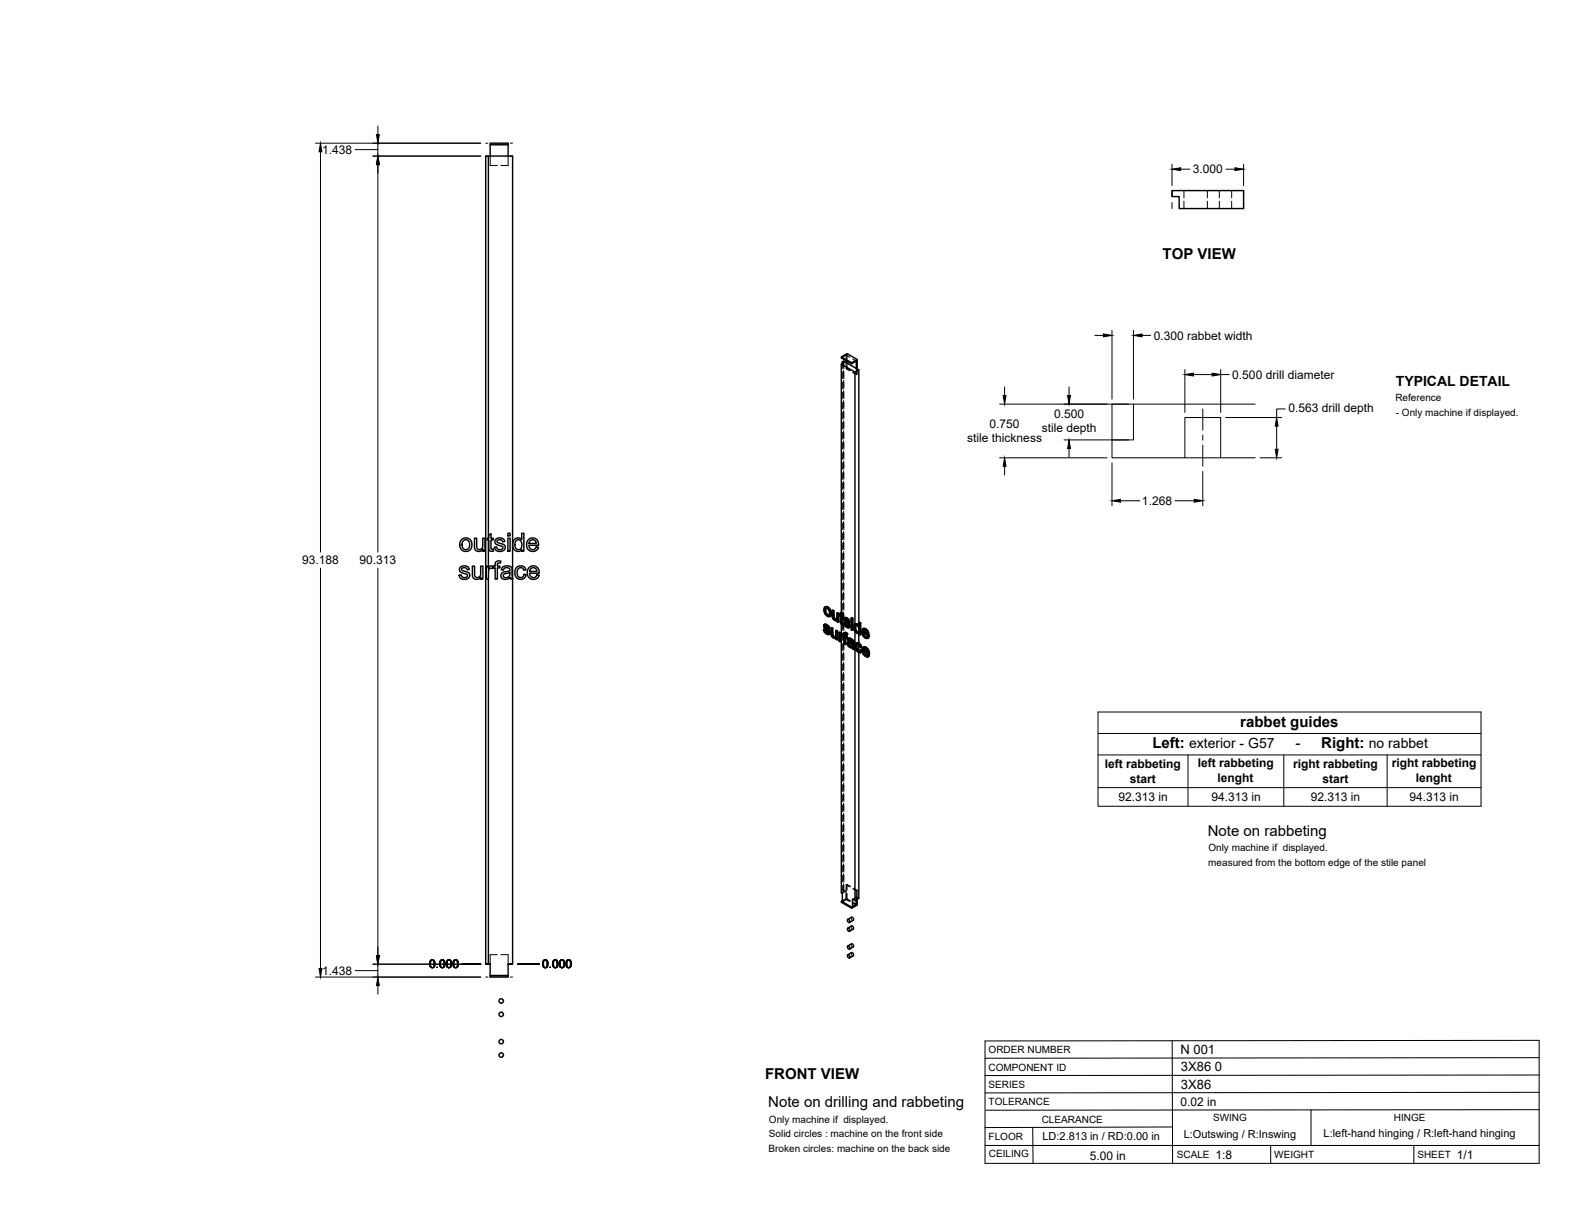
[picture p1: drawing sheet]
<svg xmlns="http://www.w3.org/2000/svg" width="559mm" height="432mm" viewBox="0 0 559 432" stroke-linecap="round" stroke-linejoin="round" font-family="sans-serif">
<!-- layer: Visible -->
<g fill="none" stroke="#000" stroke-width=".51">
<path d="M173.3 55.4h8.6v149.9M173.9 51.4v4M180.3 51.4h-6.4v-.6h6.4v4.6M415.8 67.6h25.4v6.4h-22.8v-4.3h-2.6zM298.5 129.2v88.1M298.5 126.6l2-1.1 3.6 2.1M298.9 128.4l.4-.3 5.4 3.1-1.4 .8-4.8-2.8M298.9 128.4v.6M298.9 128.4l.5 .3-.9 .5M300.2 128v.7M302.1 128.7l-3.6-2.1v.4l3.6 2.1M303.3 132v89.4"/>
<path d="M304.1 127.6l-2 1.1v.4l1.7-1v2.6M304.1 127.6v3.3M304.7 131.2v90.6M163.8 191.4a2.3 2.3 0 0 1 3.6 1.8 2.3 2.3 0 0 1-3.5 2 2.88 2.88 0 0 1-.1-3.8zM164.3 191.9l.5-.3 .8-.1 .9 .8v1.7l-.7 .9h-1.1l-.6-.7-.2-1.3zM168.3 191h.8v2.5a1.15 1.15 0 0 0 1.2 1.5 1.15 1.15 0 0 0 1-1.6v-2.4h.8v4.6h-.7v-.7a1.63 1.63 0 0 1-2 .7 1.63 1.63 0 0 1-1.1-1.8zM173.3 191v-135.6h-1v286.7h1M173.3 191.6v9.9M173.4 189.8l.8-.4v1.6h.8v.6h-.8v2.9l.2 .3 .6 .1 .1 .7h-.8a1.02 1.02 0 0 1-.9-1.4v-2.6h-.6v-.6h.6zM175.9 191.4l.9-.5h1.2a1.33 1.33 0 0 1 1.1 1.3l-.8 .1a.96 .96 0 0 0-1-.9 .96 .96 0 0 0-.9 1l2.6 1a1.57 1.57 0 0 1-.2 1.9 1.57 1.57 0 0 1-1.9 .3l-.9-.3-.4-.6-.2-.5 .8-.1a1.1 1.1 0 0 0 1.1 1 1.1 1.1 0 0 0 1.1-1l-2-.8a1.18 1.18 0 0 1-.5-1.9zM180.2 191h.8v4.6h-.8zM180.2 189.2h.8v.9h-.8z"/>
<path d="M182.5 191.4a1.73 1.73 0 0 1 2.6 .1v-2.3h.8v6.4h-.8v-.6a1.96 1.96 0 0 1-2.4 .3 1.96 1.96 0 0 1-.8-2.3zM183.1 191.8l.8-.3 .9 .4 .4 1.2-.2 1.2a1.26 1.26 0 0 1-1.7 .6 1.26 1.26 0 0 1-.6-1.6zM187.4 191.5a2.15 2.15 0 0 1 2.6-.4 2.15 2.15 0 0 1 1.1 2.4h-3.5l.2 .7a1.29 1.29 0 0 0 1.3 .8 1.29 1.29 0 0 0 1.1-.9l.9 .1-.5 .9a2.33 2.33 0 0 1-3.2 0 2.33 2.33 0 0 1-.2-3.2zM188.1 191.9l.5-.3a1.27 1.27 0 0 1 1.7 1.2h-2.6zM163.3 201.2l1.4-.4a1.58 1.58 0 0 1 1.8 1.3l-.8 .1a1.02 1.02 0 0 0-.9-.8 1.02 1.02 0 0 0-1 .7l1 .6a1.93 1.93 0 0 1 1.8 .9 1.89 1.89 0 0 1-1.4 2 1.89 1.89 0 0 1-2.2-.9l-.1-.6 .7-.1a1.09 1.09 0 0 0 1.1 1 1.09 1.09 0 0 0 1.1-1l-2-.8a1.17 1.17 0 0 1-.5-2zM167.6 200.9h.8v2.5a1.14 1.14 0 0 0 1.1 1.5 1.14 1.14 0 0 0 1-1.6v-2.4h.8v4.6h-.7v-.7a1.63 1.63 0 0 1-1.9 .7 1.63 1.63 0 0 1-1.1-1.8zM172.5 200.9h.7v.7a1.12 1.12 0 0 1 1.8-.6l.7-.1v-.5a1.33 1.33 0 0 1 .6-1.3 1.33 1.33 0 0 1 1.4 0l-.1 .7a.71 .71 0 0 0-.8 0 .71 .71 0 0 0-.3 .6v.5h.9v.6h-.9v4h-.8v-4h-.7v-.4l-.2 .6-.4-.1a1.06 1.06 0 0 0-1.1 1.5v2.4h-.8zM173.3 205.5v136.6M178.2 201.4l.7-.5 1-.1 1.5 .5 .5 4.2h-.8l-.1-.6-1.2 .6h-1.1l-.9-.8a1.53 1.53 0 0 1 1.7-1.9h.5a.69 .69 0 0 0 .9-.7 .69 .69 0 0 0-.9-.7 1.11 1.11 0 0 0-1.4 .9l-.8-.1zM178.7 203.8l1.4-.4a.42 .42 0 0 1 .6-.2 .42 .42 0 0 1 .2 .6 1.2 1.2 0 0 1-1 1.1 1.2 1.2 0 0 1-1.4-.8zM181.9 205.5v136.6h-1.6v4M183.2 201.4a1.96 1.96 0 0 1 3.4 .8l-.8 .1a1.29 1.29 0 0 0-1.7-.7 1.29 1.29 0 0 0-.6 1.7l.3 1.2 .5 .4a1.15 1.15 0 0 0 1.6-1.1l.8 .1-.4 .9a2.06 2.06 0 0 1-2.4 .6 2.06 2.06 0 0 1-1.2-2.2z"/>
<path d="M187.7 201.4a2.15 2.15 0 0 1 2.5-.4 2.15 2.15 0 0 1 1.1 2.4h-3.4l.2 .7a1.29 1.29 0 0 0 1.2 .8 1.29 1.29 0 0 0 1.2-.9l.8 .1-.5 .9a2.34 2.34 0 0 1-3.2-.1 2.34 2.34 0 0 1-.1-3.3zM188.3 201.8l.8-.4 .7 .1 .5 .6 .2 .6h-2.6zM292.7 215.3h1.1zM292.7 215.3l-.4 .6v1l.9 1.5a.93 .93 0 0 0 1.4 .1M292.8 216.6l.2 1M293 217.6l.2-.1 .6 .6-.4 .1zM293.1 215.8l-.1 .7M293.2 217.5l-.2-.9a.5 .5 0 0 1 .1-.8 .5 .5 0 0 1 .7 .4l.4 .7 .1 1-.2 .3h-.6M293.5 215.5l.9 .9 .2-.1 .4 1.3M293.8 218.1l.3 .1M293.8 215.3l.8 1M294.4 216.4l.3 1.3 .3-.1-.2 .8"/>
<path d="M294.7 217.7l-.1 .8 .2-.1-.4 .3M295.3 216.6l.6 .1v2.2M295.7 216.8v2.1h.2l.2 .4M295.7 219l.2 .4 .2-.1 .3 .3M295.9 219.4l.3 .4 .6-.1-.2 .2M295.9 216.7l-.6-.1v2.5l.7 1 .5 .2 .5-.2M296.2 219.8l.4 .1M296.9 217.5l.7 .1v3l-.3 .2v-3M297.6 217.6l-.7-.1v1.9l-.3 .5M298.1 218h-.3v.4l.3 .2 .1 2.4 .5 .6h.6l-.1-.5-.4 .1M298.1 217.5l.7-.2v1M298.6 217.4v1.1l.6 .1"/>
<path d="M298.6 218.5l.6 .1-.2 .5v-.4M298.8 217.3l-.7 .2v.7l-.3-.2M298.8 219v1.8M299 219.1l-.4-.2v2h.3M299.6 219.2l.9 .1M299.8 219.9l.4 .3M299.9 219.1l-.4 .2M299.9 219.2l.6 .1 .6 .4M300 219.7v.1M300 220l-.2-.3 .6 .2 .9 .9M300.1 219.1l-.7 .3v.5l1.5 1.9-.1 .5M300.3 219.4l.5 .4 .3-.1 .3 .5"/>
<path d="M300.8 219.8l.4 .5 .2-.1 .2 .5-.3 .1-.1-.5M302 219.3l.6 .1zM302 219.3v.6l.4 .2M302.6 219.4l-.2 .7v-.6M292.1 223.4l.5 .1M292.5 221.6l.9 .1M292.6 223.5l.2-.1 .2 .6-.2 .1zM292.7 222.3l.4 .3M292.7 222.5l1.4 1.1M292.7 221.5l-.3 .2M292.8 224.1l.5 .5 .5-.1M292.8 221.6l.6 .1 .5 .4"/>
<path d="M292.8 223.4l-.4-.2a1.18 1.18 0 0 0 .4 1.5l.8 .4 .6-.1M292.9 222.7l1.5 1.3M292.9 222.1h.1M292.9 222.4l-.2-.3 .7 .2 .4 .7 .4 .2M293 224l.5 .4M293 221.5l-.7 .3-.1 .6 1.5 1.7v.6M293.2 221.8l.5 .4 .2-.1 .4 .4M293.3 224.6l.4 .1M293.7 222.2l.4 .5 .2-.1 .1 .5-.2 .1-.1-.5M293.8 224.6l-.1 .1M293.9 223.7l.3 .4 .2-.1 .1 .5M294.2 224.1l.1 .5 .2-.1-.1 .4"/>
<path d="M294.3 224.6l-.1 .4 .2-.1-.3 .2M294.8 222.8l.5 .3 .2-.2v2.2M295.3 223.1v2.1l.2-.1 .2 .5M295.3 225.3l.2 .4 .2-.1 .3 .3M295.5 225.7l.3 .3h.6M295.5 222.9l-.5-.2-.2 .1 .1 2.6 .8 1h.8M295.8 226l.4 .1M296.4 226l-.2 .1M296.4 225.9l-.2 .2M296.5 223.8l.7 .1v3l-.3 .1v-3M296.5 226.4v.4l.4 .2M296.5 226.4l-.1 .1"/>
<path d="M297 220.1v.5l.3 .2M297 220.1l-.2 .1M297.2 223.9l-.7-.1-.1 2.1M297.6 224.4l.6 .1v.4l.3-.2M298 224.6v.5l.8-.4M298.1 225.5l.2 2-.2 .2v-1.6M298.2 224.5l-.6-.1v3l.5 .3M298.3 224.8l.5-.1 .4 .4M298.4 225.3v.1M298.5 225.4v91.4l.4 .2v2.6l-.4 .2v.3l3.6 2.1v-.4l-3.6-2M298.5 221.4v3.3M298.6 224.9l.4 .4"/>
<path d="M298.6 220.9l.4 .1M298.7 221.1h.5M298.9 225.7l-.7-.3 .1 .6M299 221.3l.1 .5M299 225.2v.4l.4 .2v2.6l.4 .3M299 225.4l-.1 .3M299 225.6l-.1 .1M299.3 221l.4 .1M299.7 224.5h.7l.4 .3M299.7 221.1l.2-.1 .2 .6-.2 .1zM299.8 220.1l1.5 1.1M299.8 225.7l.8 .1-.2 .6v-.4"/>
<path d="M299.9 224.4l-.3 .1M299.9 221.7l.5 .5h.5M299.9 221l-.4-.1a1.37 1.37 0 0 0 .8 1.6l.6 .3 .4-.2M300 220.3l1.5 1.3M300.1 225.1v.5M300.1 226.2v2.4l-.3 .1v-2.6l.6 .3M300.1 224.6l.7 .2-.3 .5v-.4M300.1 221.6l.5 .4M300.4 224.5l-.9 .1-.1 .8-.4-.2h.4M300.4 222.2l.4 .1M300.5 225.3l-.5-.2-.2 .6 .8 .1M300.9 227.8l.5-.1 1 .3"/>
<path d="M300.9 222.3h-.1M301 228.6l.2 .4 .2-.2 .4 .4M301 221.3l.3 .4 .2-.1 .1 .5M301.1 228.3l.3 .5M301.1 227.6l-.3 .2M301.2 229l.3 .3h.7M301.2 227.1l.1-.1-.2 .3zM301.2 228.3h-.1M301.2 226.5l.8 .1 .6 .4M301.2 228.3h.2a.76 .76 0 0 1 .9 .9l-.3 .3M301.3 228.3l-.1 .1M301.3 227l.9 .5a.36 .36 0 0 1 .2 .6 .36 .36 0 0 1-.6-.1l-.6-.2"/>
<path d="M301.3 221.7l.1 .5 .2-.1-.1 .4M301.4 227.7l-.8 .2 .1 1.1 .9 .7 .8 .1 .1 .4 .4 .3M301.4 222.2l-.1 .4 .2-.1-.3 .2M301.4 226.4l-.5 .1M301.5 229.3h.8M301.8 226.7l1.1 .7M302 220.4l.6 .1zM302 220.4v3l.4 .3M302 226.6l-.6-.2-.5 .1-.3 .5 .5 .3M302.3 227.1l.3 .4 .3-.1 .1 .4M302.6 220.5v3l-.2 .2v-3M302.6 227.5l.2 .5 .2-.1 .1 2"/>
<path d="M302.8 228v2l.3-.1 .1 .4-.3 .2-.1-.5M303.3 224v95.6l-.8-.6v3M303.4 222.7l.2 1M303.4 221.4h.8l.5 .4M303.6 222l.6 .1 .5 1v1l-.6 .2M303.6 222l-.2 .7 .2-.1 .2 1M303.6 223.7l.2-.1 .5 .6h-.3zM303.6 221.9v.1M303.7 221.3l-.4 .2M303.8 221.9l-.2 .7M303.8 229.5l.2 1 .2-.2 .6 .6M303.9 228.1a1.36 1.36 0 0 1 1.6 .7"/>
<path d="M304 230.5l.5 .5h.6M304 221.5l.7 .3M304.1 228l-.4 .2M304.2 228.6l-.2 .7M304.2 221.4l-.5-.1a1.97 1.97 0 0 0 0 3.1l.7 .4 .4-.1M304.3 224.2h.3M304.5 228.3l.7 .7 .3-.2 .3 .9-.2 .2-.4-.9M304.7 231.5v87.3l-1.4 .8M304.7 222.9v1.2M304.7 224.7v3.5M304.7 228.8v2.1M304.7 220.9l.7 .1v4.1l-.2 .2v-4.2"/>
<path d="M304.8 228.2l-.9-.1a2.17 2.17 0 0 0 .8 3.4l.6 .1M304.8 224.7v.3l.4 .3M304.8 224.7l-.2 .1M305.2 230.7l.4 .3M305.4 221l-.5-.3-.2 .2v1.5l-.3-.5M305.6 229.9l-.4-.2-.5-.8-.5-.3-.4 .9 .2-.2 .2 1M305.6 231l.2-.2-.5 .8zM305.8 230.8l-.4-.3-.4 .6-.5-.1M306 223.1h.6a1.41 1.41 0 0 1 1.4 .9M306.2 224.1l1.5 .8-.5-1.1a.51 .51 0 0 0-.6-.3 .51 .51 0 0 0-.4 .6l.2-.2 1.2 .7M306.2 229.7l.6-.1a1.36 1.36 0 0 1 1.3 .9M306.3 230.6l1.5 .9-.5-1.1a.51 .51 0 0 0-.6-.3 .51 .51 0 0 0-.4 .5l.3-.1 1.1 .7"/>
<path d="M306.4 225.4l.6 .6 .6-.1M306.4 224.6l.2 .6M306.6 223.5l-.2 .4M306.6 231.2l.2 .6M306.6 231.9l.5 .6h.6M306.7 230.1l-.1 .4M306.9 223.2l.9 .9 .2-.1 .3 1.3M307 226h.4M307.1 229.8l.8 .9 .2-.2 .4 1.4M307.1 232.5l.4 .1M307.1 223.1l-.6-.2-.6 .5v1.8l.7 .9 .7 .4h.5l.5-.6M307.3 229.6l-.6-.1-.7 .5v1.6l.6 1 .8 .5h.4l.7-.6"/>
<path d="M307.5 226h-.1M307.6 232.5l-.1 .1M307.6 225.7l.5 .4M307.8 224.1l.3 1.3 .2-.1-.2 .1M307.8 232.3l.5 .3M307.9 230.7l.4 1.3 .2-.1-.2 .1M308.1 225.6l-1.9-1.1 .2 .9 .2-.2 .6 .6M308.3 232.2l-2-1.2 .3 .9 .2-.1 .5 .6M308.3 225.9l-.5 .6M308.3 225.9l-.4-.3-.5 .4M308.5 232.5l-.5 .5M308.5 232.5l-.5-.3-.5 .4"/>
<path d="M303.8 319.3v1.9M304.1 319.1v2l-2 1.1M300.7 335.7l.6 .2 .2 .8-.6-.2zM300.7 338.8l.6 .2 .2 .8-.6-.1zM300.7 329.4l.6 .2 .2 .8-.6-.2zM300.7 326.3l.6 .1 .2 .9-.6-.2zM300.8 338.8l1.3-.8 .6 .4v.7l-1.3 .8M300.8 329.3l1.3-.8 .6 .4v.7l-1.3 .8M300.8 326.2l1.3-.8 .6 .4v.7l-1.3 .8M302.1 334.9l-1.3 .8M302.1 334.9l.4 .1 .4 .8-1.5 1M303.8 320.9l-1.7 .9"/>
<path d="M173.3 342.1h.6v4M173.9 346.1h6.4v.6h-6.4z"/>
<circle cx="177.8" cy="359.9" r=".79"/>
<circle cx="177.8" cy="355.1" r=".79"/>
<circle cx="177.8" cy="369.6" r=".79"/>
<circle cx="177.8" cy="374.3" r=".79"/>
</g>
<!-- layer: Hidden -->
<g fill="none" stroke="#000" stroke-width=".35">
<path d="M173.9 55.4v3.3h2.6M180.3 55.4v3.3h-2.6M420.1 67.6v2.6M420.1 71.4v2.6M428.4 67.6v2.6M428.4 71.4v2.6M432.6 67.6v2.6M432.6 71.4v2.6M437 67.6v2.6M437 71.4v2.6M298.9 129v1.8M298.9 132v2.4"/>
<path d="M298.9 135.6v2.3M298.9 139.1v2.4M299.3 128.1v2.1M299.3 131.4v2.4M299.3 135v2.4M299.3 138.6v2.3M299.4 128.7v2.1M299.4 132v2.4M299.4 135.6v2.3M299.4 139.1v2.4M300.2 126l-1.7 1M300.2 126l1.3 .8"/>
<path d="M300.2 126v2M300.2 128.7v2.2M300.5 130.7l-.3 .2 1.3 .7M300.5 125.5v2M300.5 128.7v2M300.5 130.7l1.3 .7M302.5 127.4l1.3 .7M302.5 132.2l1.3 .7M302.8 132l1.3 .7M303.8 130.7v2.2l.3-.2v-1.8M298.9 142.7v2.4M298.9 146.3v2.4"/>
<path d="M298.9 149.8v2.4M298.9 153.4v2.4M298.9 157v2.4M299.3 142.1v2.4M299.3 145.7v2.4M299.3 149.3v2.4M299.3 152.8v2.4M299.3 156.4v2.4M299.3 160v2.4M299.4 142.7v2.4M299.4 146.3v2.4M299.4 149.8v2.4"/>
<path d="M299.4 153.4v2.4M299.4 157v2.4M298.9 160.5v2.4M298.9 164.1v2.4M298.9 167.7v2.4M298.9 171.3v2.4M298.9 174.8v2.4M298.9 178.4v2.4M299.3 163.6v2.3M299.3 167.1v2.4M299.3 170.7v2.4M299.3 174.3v2.4"/>
<path d="M299.3 177.8v2.4M299.4 160.5v2.4M299.4 164.1v2.4M299.4 167.7v2.4M299.4 171.3v2.4M299.4 174.8v2.4M299.4 178.4v2.4M173.3 191v.6M298.9 182v2.4M298.9 185.6v2.3M298.9 189.1v2.4M298.9 192.7v2.4"/>
<path d="M298.9 196.3v2.3M298.9 199.9v2.3M299.3 181.4v2.4M299.3 185v2.4M299.3 188.6v2.3M299.3 192.1v2.4M299.3 195.7v2.4M299.3 199.3v2.4M299.4 182v2.4M299.4 185.6v2.3M299.4 189.1v2.4M299.4 192.7v2.4"/>
<path d="M299.4 196.3v2.3M299.4 199.9v2.3M173.3 201.5v1.4M173.3 204.1v1.4M181.9 205.3v.2M292.5 216.2l.4 1.4-.3 .1M292.9 217.6l.9 .9-.3 .1M292.9 215.2l-.6 1.2M293.1 215.8l-.1 .1M293.2 215.8h.6l-.3 .1M293.8 215.8l.4 .5-.1 .2M293.8 218.5l.6 .2-.2 .1"/>
<path d="M294.3 218.1l-.2 .1M294.3 216.4l.2 .8-.2 .3M294.5 217.4l-.4 .8M294.6 218.6l-.2 .1M295.5 216.4v2.4l-.2 .1M295.5 218.8l.1 .4-.2 .2M295.6 219.2l.3 .5-.2 .1M295.9 219.7l.5 .3-.3 .1M296.8 219.7h.1M296.9 219.7l-.2 .1M297.1 219.5l-.3 .2M297.1 217.4v1.8l-.3 .5"/>
<path d="M297.2 220l-.2 .6M298 218.3l.3 .2-.2 .1M298 217.9l-.2 .5M298.1 218l.2 .1M298.3 218.5l.1 2.3-.2 .2M298.3 217.3l-.2 .9M298.5 217.3v1.5M298.5 220v1.4M298.6 218.9l.2-.2v.3M298.8 218.7l.4 .3M298.9 203.4v2.4M298.9 207v2.4"/>
<path d="M298.9 210.6v2.3M298.9 214.1v2.4M298.9 217.7v2.4M299.3 202.9v2.3M299.3 206.4v2.4M299.3 210v2.4M299.3 213.6v2.3M299.3 217.1v2.4M299.4 203.4v2.4M299.4 207v2.4M299.4 210.6v2.3M299.4 214.1v2.4"/>
<path d="M299.4 217.7v2.4M299.6 219.6l-.2 .6M299.6 219.2l-.3 .5M299.8 219.1l-.4 .3M300.1 219.6l-.1 .1M300.1 219.6l.4 .1-.2 .1M300.5 219.7l.4 .3-.2 .2M302.2 219.1l-.2 .8M302.2 219.7l.4 .3M292.4 223.2l.3 1-.2 .1M292.4 222l.1 .4-.2 .1M292.5 221.6l-.3 .5"/>
<path d="M292.5 222.4l.3 .5-.2 .1M292.7 221.5l-.4 .3M292.7 224.2l.8 .6-.2 .2M292.8 222.1l.2-.1-.1 .1M292.8 222.9l1.1 1-.2 .2M292.9 222l-.2 .1M293 222l.4 .1-.2 .1M293.4 222.1l.4 .3-.2 .2M293.5 224.8l.5 .2-.2 .2M293.8 224.5h.1M293.8 222.4l.2 .5-.2 .1M293.9 223.9l.2 .4-.2 .1"/>
<path d="M293.9 224.5l-.1 .1M294 222.9l.4 .2M294.1 224.3l-.2 .2M294.3 225h-.3M295 222.7l.1 2.3-.2 .1M295.1 225l.1 .5-.2 .1M295.2 225.5l.3 .4-.2 .1M295.5 225.9l.4 .4-.2 .1M295.9 226.3l.9-.1-.2 .1M296.4 220h.8l-.2 .1M296.4 226h.1M296.5 225.9l-.1 .1"/>
<path d="M296.7 225.8l-.3 .2M296.7 223.6v1.9l-.3 .4M296.8 226.2l-.3 .6M296.8 226.7l.4 .2M297.2 220.4l.4 .2M297.9 224.3v3l-.3 .1M297.9 227.3l.4 .2M298.2 224.9v.1M298.4 220.8l.2 .4-.2 .1M298.4 224.7l-.4 .4M298.5 225.3h-.1M298.5 224.7v.7"/>
<path d="M298.5 225.2l.3 .1-.2 .1M298.6 221.2l.4 .3-.3 .1M298.8 225.3l.3 .3M298.9 221.3v2.4M298.9 224.9v2.3M298.9 228.4v2.4M298.9 232v2.4M298.9 235.6v2.4M298.9 239.1v2.4M299 221.5l.3 .1M299 225.4l.2-.2-.1 .4M299.1 225.6h-.1"/>
<path d="M299.2 225.1h.1M299.2 225.5l.4 .2-.2 .1M299.2 225.2l-.2 .4M299.2 225.1l-.2 .2M299.3 220.7v2.4M299.3 224.3v2.4M299.3 227.9v2.3M299.3 231.4v2.4M299.3 235v2.4M299.3 238.6v2.4M299.4 221.3v2.4M299.4 224.9v2.3"/>
<path d="M299.4 228.4v2.4M299.4 232v2.4M299.4 235.6v2.4M299.4 239.1v2.4M299.4 225.2l.2 .1M299.5 220.9l.3 .9-.2 .1M299.6 225.7v2.6l-.2 .1M299.6 228.3l.5 .3M299.7 220l.3 .5-.3 .1M299.7 224.6l-.1 .7-.2 .1M299.8 224.4l-.4 .3M299.8 221.8l.8 .7-.2 .1"/>
<path d="M299.8 226.1l.3-.1v.2M299.9 225.1h.2M300 220.5l1.1 1.1-.3 .1M300.1 226l.5 .2M300.1 225h.3l-.2 .1M300.4 225l.3 .2M300.6 222.5l.6 .2-.3 .1M300.8 228.2l.2 .7-.2 .1M300.8 226.9l.5 .3M300.9 227.8l-.4 .5M300.9 220l.2 .5-.2 .1M301 227.7l-.4 .2"/>
<path d="M301 228.9l.7 .7-.3 .1M301 226.4l-.4 .6M301.1 222.1l-.2 .1M301.1 222.1l-.2 .2M301.1 221.6l.1 .3-.2 .1M301.1 226.4l-.3 .2M301.1 220.5l.5 .2M301.2 221.9l-.1 .2M301.3 228.2h.2zM301.3 228.2v.1M301.3 228.2l-.2 .1M301.3 227h.1"/>
<path d="M301.4 222.6l-.2 .1M301.5 228.2l1.1 .3-.2 .1M301.5 226.8l.5 .2-.3 .1M301.7 229.6l.5 .1-.3 .1M302 227l.5 .5-.3 .1M302.2 229.7h.4l-.2 .1M302.2 220.3v3l-.2 .1M302.2 223.3l.4 .2M302.4 228l.2 .1M302.4 229.3l-.2 .1M302.5 227.5l.1 .5-.2 .1M302.5 229.2l-.2 .1"/>
<path d="M302.6 228.5l-.3 .8M302.6 228l-.2 .2M302.6 229.7l.1 .4-.2 .1M302.7 230.1l.5 .2M303.1 222.3l.2 .9-.2 .2M303.3 221.6l-.4 .9M303.3 223.2l.4 .8-.2 .2M303.3 221.4v2.6M303.5 221.3l-.5 .4M303.6 229.1l.3 1.3-.2 .2M303.7 224l.5 .6-.2 .1M303.7 228.3l-.3 .9"/>
<path d="M303.8 221.8h.5l-.2 .2M303.8 221.8l-.2 .1M303.8 221.8v.1M303.9 230.4l.9 .9-.3 .2M303.9 228.1l-.4 .4M304.2 228.6l-.2 .1M304.2 228.6h.6l-.2 .1M304.2 224.6l.8-.1-.2 .1M304.3 221.8l.5 .6-.2 .1M304.7 221.8v1.1M304.7 224.1v.6M304.7 228.2v.6"/>
<path d="M304.7 230.9v.6M304.7 221.8l.2 .4M304.8 231.3l.7 .2M304.8 228.6l.4 .4-.3 .1M304.8 224.2h-.2M304.8 222.4l.2 1.1-.2 .1M304.9 220.7v1.5l-.2 .2M305 223.5l-.4 .8M305 224.5l-.2 .5M305 224.9l.4 .2M305.2 229l.2 .6-.2 .1M305.2 231h-.1"/>
<path d="M305.4 229.6l.4 .1M305.4 230.5l-.4 .6M305.9 224l.4 1.3-.3 .1M306.1 230.5l.3 1.4-.2 .1M306.2 224.5l.2-.2v.3M306.3 225.3l.9 .9-.2 .2M306.3 223l-.6 1.1M306.3 231l.2-.1 .1 .3M306.4 224.3l1.9 1.2M306.4 231.9l.9 .9-.2 .1M306.4 229.6l-.5 1.1M306.5 230.9l2 1.1"/>
<path d="M306.6 223.5l-.2 .1M306.6 223.4l.6 .1-.3 .1M306.7 230.1h-.1M306.8 230l.5 .1-.2 .1M307.2 223.5l.5 .5-.2 .2M307.2 226.2l.7 .2-.2 .1M307.3 230.1l.5 .6-.2 .1M307.3 232.8l.8 .2-.3 .1M307.6 225.9h.1M307.6 225.9l-.1 .1M307.6 224.6l.3 .2M307.7 225.9l-.3 .1"/>
<path d="M307.7 232.5h.1M307.7 224.1l.2 .7-.2 .1M307.7 231.2l.3 .1M307.8 232.4l-.1 .1M307.8 230.7l.2 .6-.2 .2M307.9 225.6l-.3 .3M308 232.2l-.3 .3M308 226.4h-.1M308.2 232.9l-.1 .1M298.9 242.7v2.4M298.9 246.3v2.4M298.9 249.9v2.3"/>
<path d="M298.9 253.4v2.4M298.9 257v2.4M299.3 242.1v2.4M299.3 245.7v2.4M299.3 249.3v2.4M299.3 252.9v2.3M299.3 256.4v2.4M299.4 242.7v2.4M299.4 246.3v2.4M299.4 249.9v2.3M299.4 253.4v2.4M299.4 257v2.4"/>
<path d="M298.9 260.6v2.4M298.9 264.1v2.4M298.9 267.7v2.4M298.9 271.3v2.4M298.9 274.8v2.4M298.9 278.4v2.4M299.3 260v2.4M299.3 263.6v2.4M299.3 267.1v2.4M299.3 270.7v2.4M299.3 274.3v2.4M299.3 277.9v2.3"/>
<path d="M299.4 260.6v2.4M299.4 264.1v2.4M299.4 267.7v2.4M299.4 271.3v2.4M299.4 274.8v2.4M299.4 278.4v2.4M298.9 282v2.4M298.9 285.6v2.4M298.9 289.2v2.3M298.9 292.7v2.4M298.9 296.3v2.4M298.9 299.9v2.3"/>
<path d="M299.3 281.4v2.4M299.3 285v2.4M299.3 288.6v2.4M299.3 292.1v2.4M299.3 295.7v2.4M299.3 299.3v2.4M299.4 282v2.4M299.4 285.6v2.4M299.4 289.2v2.3M299.4 292.7v2.4M299.4 296.3v2.4M299.4 299.9v2.3"/>
<path d="M298.9 315.9l.5 .4M298.9 303.4v2.4M298.9 307v2.4M298.9 310.6v2.4M298.9 314.2v1.7M299.3 315.7l.9 .5-1.3 .8M299.3 302.9v2.3M299.3 306.4v2.4M299.3 310v2.4M299.3 313.6v2.1M299.3 315.7l-.4 .2M299.4 303.4v2.4"/>
<path d="M299.4 307v2.4M299.4 310.6v2.4M299.4 314.2v2.1M299.4 316.3l-.9 .5M300.2 317v1.8l-1.3 .8v.4l1.2 .7M300.2 315.8v-1.8l.3-.2v2M300.2 316.2v3l-1.3 .8M300.2 318.8l1.3 .7M300.2 314l1.3 .7M300.2 319.2l1.3 .7M300.5 319l-2 1.1M300.5 317v2"/>
<path d="M300.5 313.8l1.3 .7M300.5 319l1.3 .7M302.5 315.3l1.3 .8 .3-.2M302.8 315.1l1.3 .8M303.8 316.1v3.2M304.1 315.9v3.2M304.7 318.8l-.9-.5-1.3 .7M176.5 338.7h-2.6v3.4M177.7 338.7h2.6v3.4M301.2 321.3l1.3 .7M302.1 334.9a.74 .74 0 0 0 .6 1.1M302.1 338a.74 .74 0 0 0 .6 1.1"/>
<path d="M302.1 328.5a.73 .73 0 0 0 .6 1.1M302.1 325.4a.73 .73 0 0 0 .6 1.1M302.5 320.1l1.3 .8M302.5 320.5l1.3 .7M302.8 320.3l1.3 .8"/>
</g>
<!-- layer: Reference -->
<g fill="none" stroke="#000" stroke-width=".35">
<path d="M172.3 50.8h.8M173.1 55.4h-.8v.8M181.1 55.4h.8v.8M181.1 50.8h.8M415.8 67.6v2.1M415.8 71.9v2.1M441.2 67.6v2.1M441.2 71.9v2.1M402.1 143.4v12.7h-7.6M445.3 143.4h-50.8v19h50.8M420.4 162.4v-14.3h12.7v14.3M172.3 341.3v.8h.8"/>
<path d="M172.3 342.1h1.6zM172.3 346.7h.8M180.3 342.1h1.6zM181.1 346.7h.8M181.9 341.3v.8h-.8"/>
</g>
<!-- layer: Hidden Narrow -->
<path d="M295.5 218.3l-.2 .1M297.1 219l-.2 .1M293.5 223.5l-.2 .1M295 224.5l-.2 .2M296.7 225.2l-.2 .2M298.3 220.2l-.2 .1M299.6 225l-.2 .1M300.6 221.1l-.2 .2M301.9 228.3l-.3 .1M302.6 228.7l-.2 .1" fill="none" stroke="#000" stroke-width=".35"/>
<!-- layer: Visible Narrow -->
<path d="M295.9 218.3l-.2 .2M293.5 222.9l-.2 .2M295.5 224.6l-.2 .1M298.8 220.5l-.2 .1M300.1 225.3l-.3 .1M300.6 220.6l-.2 .1M301.8 227.8l-.2 .1M303 228.3l-.2 .2M303 229l-.2 .1" fill="none" stroke="#000" stroke-width=".35"/>
<!-- layer: Titleblock -->
<path d="M349.5 369.3l196.6-.2v43.7h-196.6zM415.9 369.3l.1 43.5M546.1 375.3l-196.6 .2M416 399.9l-66.5 .2M465.1 393.7v12.7M546.1 393.7l-196.3 .2M546.1 387.6l-196.6 .2M546.1 381.4l-196.6 .2M349.5 406.4h196.6M366.4 400l.1 12.8M450.8 406.4v6.4M501.6 406.4v6.4" fill="none" stroke="#000" stroke-width=".36"/>
<!-- layer: Custom Tables -->
<path d="M389.6 252.6h135.9v33.5h-135.9zM389.6 260.2h135.9M389.6 267.9h135.9M389.6 279.5h135.9M421.5 267.9v18.2M455.5 267.9v18.2M492.1 267.9v18.2" fill="none" stroke="#000" stroke-width=".35"/>
<!-- layer: FD_Dimensions -->
<g fill="none" stroke="#000" stroke-width=".35">
<path d="M111.9 50.8h58.7M113.7 53.8v142.1M126 53.1h8.1M132.3 55.4h38.3M134.1 44.7v3.1M134.1 50.8v4.6M134.1 58.4v137.5M415.8 58.3v7.6M441.2 58.3v7.6M418.9 60h3.2M434.9 60h3.3M388.4 119h3.1"/>
<path d="M394.5 117.2v24.4M402.1 117.2v24.4M405.2 119h3M356.4 137.3v3M379.3 137.3v3M420.4 131.1v15.3M423.4 132.9h6.6M433.1 131.1v15.3M433.1 132.9h3M354.6 143.4h45.8M377.5 156.1h22.9M379.3 159.1v3.1"/>
<path d="M434.9 148.1h19.8M452.9 151.2v8.2M456 145.1h-3.1v3M354.6 162.4h38.1M356.4 165.5v3M394.5 164.2v15.3M397.6 177.7h6.8M416.9 177.7h6.8M426.7 167.3v12.2M447.1 162.4h7.6M113.7 201.6v142M134.1 201.6v137.4"/>
<path d="M111.9 346.7h58.7M126 344.4h8.1M132.3 342.1h38.3M134.1 342.1v4.6M134.1 349.7v3.1M183.6 342.1h7.7"/>
</g>
<g fill="#000" stroke="#000" stroke-width=".35">
<path d="M113.7 50.8l.5 3h-1zM134.1 55.4l.5 3h-1zM133.6 47.8h1l-.5 3zM415.8 60l3.1-.5v1zM438.2 59.5l3 .5-3 .5zM391.5 118.5l3 .5-3 .5zM402.1 119l3.1-.5v1zM420.4 132.9l3-.5v1zM430 132.4l3.1 .5-3.1 .5zM355.9 140.3h1l-.5 3.1zM379.3 156.1l.5 3h-1zM378.8 140.3h1l-.5 3.1z"/>
<path d="M452.4 159.4h1.1l-.6 3zM452.9 148.1l.6 3.1h-1.1zM356.4 162.4l.5 3.1h-1zM394.5 177.7l3.1-.5v1zM423.7 177.2l3 .5-3 .5zM133.6 339h1l-.5 3.1zM113.2 343.6h1l-.5 3.1zM134.1 346.7l.5 3h-1z"/>
</g>
<!-- layer: Smart Centers -->
<path d="M426.7 145.1v7.5M426.7 154.4v1.8M426.7 158v7.5" fill="none" stroke="#000" stroke-width=".35"/>
<g font-size="5.3">
<text x="412.5" y="92">TOP VIEW</text>
<text x="440" y="257.8">rabbet guides</text>
<text x="408.9" y="265.4">Left: exterior - G57</text>
<text x="459.6" y="265.4">-</text>
<text x="468.8" y="265.4">Right: no rabbet</text>
<text x="428.5" y="296.6">Note on rabbeting</text>
<text x="271.4" y="382.7">FRONT VIEW</text>
<text x="272.6" y="392.9">Note on drilling and rabbeting</text>
</g>
<text font-size="5" x="495.2" y="136.9">TYPICAL DETAIL</text>
<g font-size="4.6">
<text x="418.8" y="373.8">N 001</text>
<text x="419" y="380.1">3X86 0</text>
<text x="419" y="386.2">3X86</text>
</g>
<g font-size="4.3">
<text x="114.3" y="54.6">1.438</text>
<text x="423.2" y="61.5">3.000</text>
<text x="409.3" y="120.5">0.300 rabbet width</text>
<text x="437.2" y="134.4">0.500 drill diameter</text>
<text x="374" y="148.3">0.500</text>
<text x="457.1" y="146.2">0.563 drill depth</text>
<text x="351.1" y="151.8">0.750</text>
<text x="369.7" y="153.4">stile depth</text>
<text x="343.2" y="157">stile thickness</text>
<text x="405.2" y="179.2">1.268</text>
<text x="107.2" y="200.2">93.188</text>
<text x="127.6" y="200.2">90.313</text>
<text x="392" y="272.6">left rabbeting</text>
<text x="425" y="272.2">left rabbeting</text>
<text x="458.8" y="272.6">right rabbeting</text>
<text x="493.8" y="272.2">right rabbeting</text>
<text x="400.9" y="277.7">start</text>
<text x="432" y="277.3">lenght</text>
<text x="469.2" y="277.7">start</text>
<text x="502.3" y="277.3">lenght</text>
<text x="396.8" y="284.3">92.313 in</text>
<text x="429.8" y="284.3">94.313 in</text>
<text x="465.1" y="284.3">92.313 in</text>
<text x="500.1" y="284.3">94.313 in</text>
<text x="114.3" y="345.9">1.438</text>
<text x="152.3" y="343.6">0.000</text>
<text x="192.4" y="343.6">0.000</text>
<text x="418.8" y="392.4">0.02 in</text>
<text x="386.7" y="411.6">5.00 in</text>
<text x="431.3" y="411.1">1:8</text>
<text x="516.9" y="411.1">1/1</text>
</g>
<g font-size="3.9">
<text x="369.9" y="404.5">LD:2.813 in / RD:0.00 in</text>
<text x="420" y="403.6">L:Outswing / R:Inswing</text>
<text x="469.6" y="403.6">L:left-hand hinging / R:left-hand hinging</text>
</g>
<g font-size="3.5">
<text x="495.1" y="142.4">Reference</text>
<text x="495.2" y="147.5">- Only machine if displayed.</text>
<text x="428.7" y="302.1">Only machine if displayed.</text>
<text x="428.7" y="307.2">measured from the bottom edge of the stile panel</text>
<text x="350.8" y="373.6">ORDER NUMBER</text>
<text x="350.8" y="379.9">COMPONENT ID</text>
<text x="350.8" y="386.1">SERIES</text>
<text x="350.8" y="392.2">TOLERANCE</text>
<text x="272.8" y="398.4">Only machine if displayed.</text>
<text x="369.6" y="398.4">CLEARANCE</text>
<text x="430.4" y="397.8">SWING</text>
<text x="494.5" y="397.6">HINGE</text>
<text x="272.8" y="403.5">Solid circles : machine on the front side</text>
<text x="350.8" y="404.5">FLOOR</text>
<text x="272.7" y="408.6">Broken circles: machine on the back side</text>
<text x="350.8" y="410.5">CEILING</text>
<text x="417.5" y="410.9">SCALE</text>
<text x="452.1" y="410.9">WEIGHT</text>
<text x="502.9" y="410.9">SHEET</text>
</g>
</svg>
